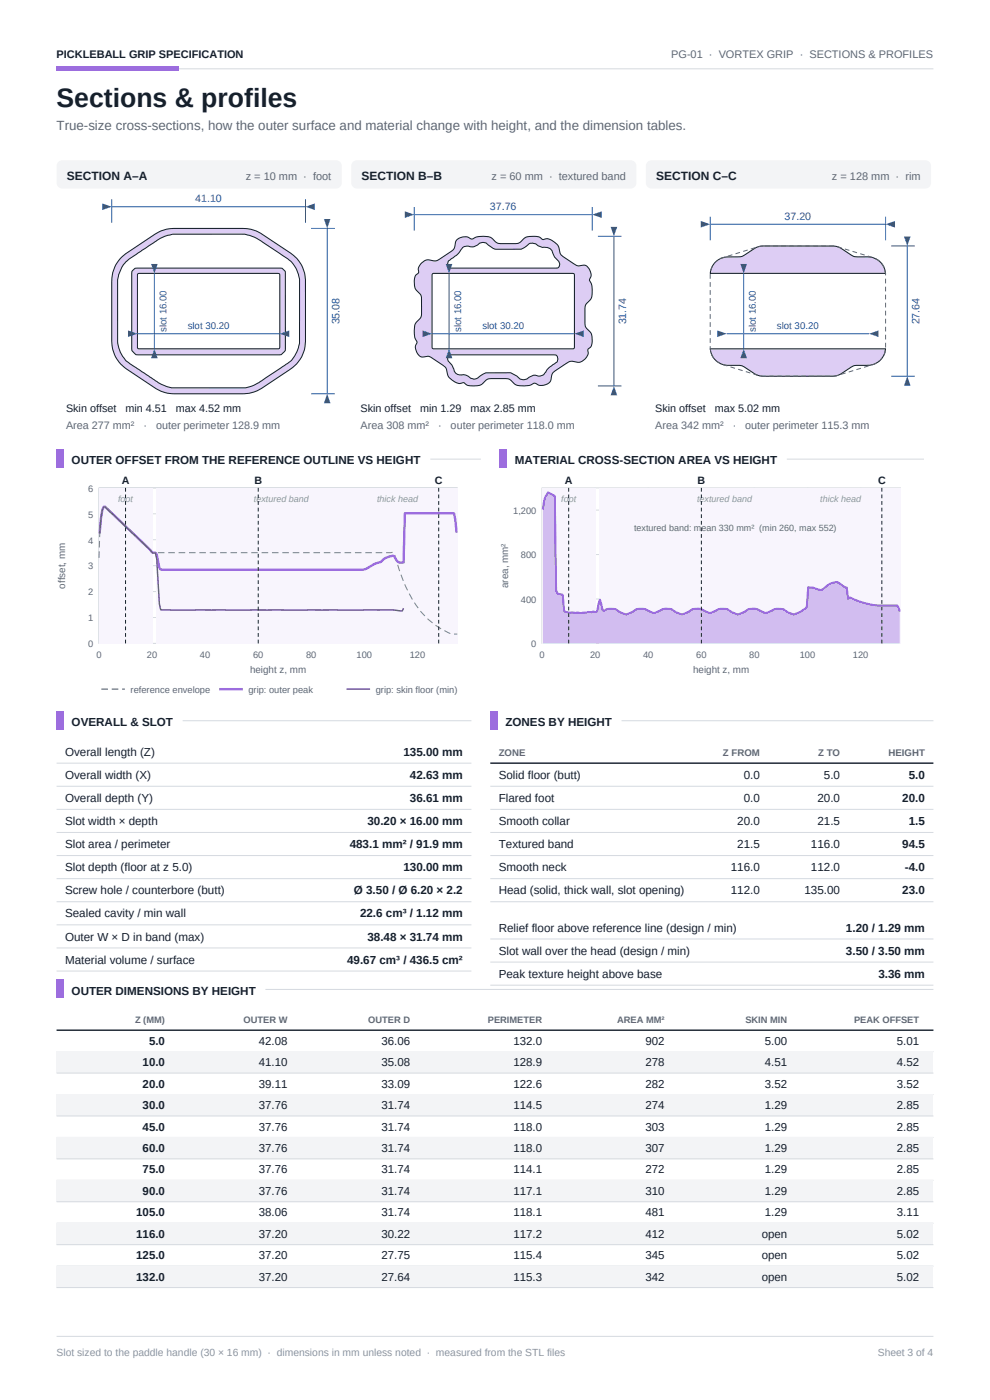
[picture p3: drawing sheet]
<svg xmlns="http://www.w3.org/2000/svg" width="210mm" height="297mm" viewBox="0 0 210 297" stroke-linecap="round" stroke-linejoin="round" font-family="sans-serif">
<path d="M12 14.6h186" fill="none" stroke="#d5dae0" stroke-width=".21"/>
<path d="M12 14.1h26v1h-26z" fill-rule="evenodd" fill="#9c6cde"/>
<path d="M12 283.5h186" fill="none" stroke="#d5dae0" stroke-width=".21"/>
<path d="M12.2 34.5l.6-.4 .4-.1h58.1a1.2 1.2 0 0 1 1.2 1.2v3.6a1.2 1.2 0 0 1-1.2 1.2h-58.1a1.2 1.2 0 0 1-1.2-1.2v-3.6z" fill-rule="evenodd" fill="#f3f4f6"/>
<path d="M25.6 54.8l1-1 6.3-4.2a7 7 0 0 1 3.8-1.1h14.8a7.1 7.1 0 0 1 3.7 .9l6.5 4.3a7.1 7.1 0 0 1 3.1 5.6v13.1a7.1 7.1 0 0 1-3.4 6.1l-5.9 3.9a7.2 7.2 0 0 1-3.7 1.1h-15.4a7.2 7.2 0 0 1-3.3-1l-6.3-4.2a7.1 7.1 0 0 1-3.1-5.9v-12.4a7.3 7.3 0 0 1 1.9-5.2zM26.7 55.6a6.3 6.3 0 0 0-1.5 2.7l-.3 1.1v13.2a6.7 6.7 0 0 0 3.9 5.3l3.2 2.2a13.4 13.4 0 0 0 4.4 2.2h15.6a9.2 9.2 0 0 0 4.4-2.1l3-2.1a7.9 7.9 0 0 0 3.6-3.5l.5-1.8v-13.6a6.5 6.5 0 0 0-3.6-5l-4.4-3a7.3 7.3 0 0 0-4.7-1.5h-14.2a8.3 8.3 0 0 0-4 1.8l-5.2 3.4zM28.1 57.4l.5-.5h.4h30.8l.7 .7v.2v16.2a1.58 1.58 0 0 1-1.3 1.3h-30a1.56 1.56 0 0 1-1.3-1.3v-16zM29.2 58.1v15.6l.1 .2 29.8 .1 .2-.1v-15.6l-.1-.2-29.8-.1z" fill-rule="evenodd" fill="#ddcdf4" stroke="#16202b" stroke-width=".22"/>
<path d="M23.7 42.3v5M23.7 43.9h41.1M64.8 42.3v5" fill="none" stroke="#1e5aa8" stroke-width=".21"/>
<g fill="#1e5aa8">
<path d="M21.7 43.2l2 .7-2 .7z"/>
<path d="M64.8 43.9l2-.7v1.4z"/>
</g>
<path d="M66 48.5h5M69.4 48.5v35M66 83.5h5" fill="none" stroke="#1e5aa8" stroke-width=".21"/>
<g fill="#1e5aa8">
<path d="M68.7 46.5h1.4l-.7 2z"/>
<path d="M69.4 83.5l.7 2h-1.4z"/>
</g>
<path d="M29.1 70.8h30.2" fill="none" stroke="#1e5aa8" stroke-width=".21"/>
<g fill="#1e5aa8">
<path d="M27.1 70.1l2 .7-2 .7z"/>
<path d="M59.3 70.8l2-.7v1.4z"/>
</g>
<path d="M32.7 58v16" fill="none" stroke="#1e5aa8" stroke-width=".21"/>
<g fill="#1e5aa8">
<path d="M32 56h1.4l-.7 2z"/>
<path d="M32.7 74l.7 2h-1.4z"/>
</g>
<path d="M74.7 34.5l.6-.4 .4-.1h58.1a1.2 1.2 0 0 1 1.2 1.2v3.6a1.2 1.2 0 0 1-1.2 1.2h-58.1a1.2 1.2 0 0 1-1.2-1.2v-3.6z" fill-rule="evenodd" fill="#f3f4f6"/>
<path d="M89.3 55.9l.9-.7a2.19 2.19 0 0 1 1.8 .1l.8-.1 2.9-1.9a2.37 2.37 0 0 0 1-2.1 2.35 2.35 0 0 1 3.3-.5 4.8 4.8 0 0 1 4.3-.2l1 .9 .5 .2 3.5 .1 1-.3a3.1 3.1 0 0 1 3.5-1.2 1.57 1.57 0 0 1 1.2 .6h.2a2 2 0 0 1 2.5 .6l.5 .5a2.68 2.68 0 0 1 .6 1.8l.3 .4a12.6 12.6 0 0 0 3.6 2.3 1.68 1.68 0 0 1 1.9 .2 2.19 2.19 0 0 1 .4 2.9 4.2 4.2 0 0 1 .2 4.2 2.01 2.01 0 0 0-1.1 1.7v3.3a2.01 2.01 0 0 0 1.1 1.7 2.73 2.73 0 0 1-.5 3.7 2.25 2.25 0 0 1-2.2 2.8 2.3 2.3 0 0 0-2.6 .3l-2.2 1.5a2.37 2.37 0 0 0-.9 2.1 2.35 2.35 0 0 1-3.3 .5 4.7 4.7 0 0 1-4.3 .2l-.7-.7a1.47 1.47 0 0 0-1.3-.5h-3a2.32 2.32 0 0 0-2 1.2 3.7 3.7 0 0 1-3.9-.3 1.95 1.95 0 0 1-2.4-.6 2.46 2.46 0 0 1-1.2-2.3l-.3-.4-.5-.4-2.5-1.7a2.07 2.07 0 0 0-1.8-.1 2.22 2.22 0 0 1-1.1-3.2 4.4 4.4 0 0 1-.2-4.2 2.06 2.06 0 0 0 1.1-2v-3.2a2.05 2.05 0 0 0-1.1-1.5 2.73 2.73 0 0 1 .5-3.8v-.2a1.54 1.54 0 0 1 .5-1.7zM91.7 58.1v15.6l.1 .3h29.8l.2-.2v-15.5l-.1-.3h-29.8zM95.1 55.4l-.2 .6 .2 .6 .2 .2 .4 .1h22.2l.4-.1 .3-.2 .1-.6-.2-.5a4 4 0 0 1-1.4-2.3 1.93 1.93 0 0 0-2-.7l-1-.4a1.73 1.73 0 0 0-2.7 .3l-.9 .5h-5.1a3.3 3.3 0 0 1-2.3-1.4 1.54 1.54 0 0 0-1.8 .5 1.94 1.94 0 0 1-2 .2 1.6 1.6 0 0 0-1.8 1.2l-.8 .8zM95.2 75.4l-.3 .8 .2 .4 .7 .8 .3 .6a1.99 1.99 0 0 0 .9 1.4l.9 .1a1.85 1.85 0 0 1 1.9 .7l.6 .2a2.16 2.16 0 0 0 1.8-.8l.8-.5h5.3l1.3 .7 .7 .6 .6 .2 .9-.2a1.94 1.94 0 0 1 2.4-.6h.3a1.81 1.81 0 0 0 1.5-1.4l2.2-1.6 .1-.6-.1-.6-.3-.3h-22.2z" fill-rule="evenodd" fill="#ddcdf4" stroke="#16202b" stroke-width=".22"/>
<path d="M87.9 43.9v5M87.9 45.5h37.7M125.6 43.9v5" fill="none" stroke="#1e5aa8" stroke-width=".21"/>
<g fill="#1e5aa8">
<path d="M85.9 44.8l2 .7-2 .7z"/>
<path d="M125.6 45.5l2-.7v1.4z"/>
</g>
<path d="M126.8 50.1h5M130.2 50.1v31.8M126.8 81.9h5" fill="none" stroke="#1e5aa8" stroke-width=".21"/>
<g fill="#1e5aa8">
<path d="M129.5 48.1h1.4l-.7 2z"/>
<path d="M130.2 81.9l.7 2h-1.4z"/>
</g>
<path d="M91.7 70.8h30.2" fill="none" stroke="#1e5aa8" stroke-width=".21"/>
<g fill="#1e5aa8">
<path d="M89.7 70.1l2 .7-2 .7z"/>
<path d="M121.9 70.8l2-.7v1.4z"/>
</g>
<path d="M95.2 58v16" fill="none" stroke="#1e5aa8" stroke-width=".21"/>
<g fill="#1e5aa8">
<path d="M94.5 56h1.4l-.7 2z"/>
<path d="M95.2 74l.7 2h-1.4z"/>
</g>
<path d="M137.5 34.2l.7-.2h58.1a1.2 1.2 0 0 1 1.2 1.2v3.6a1.2 1.2 0 0 1-1.2 1.2h-58.1a1.2 1.2 0 0 1-1.2-1.2v-3.6l.1-.4z" fill-rule="evenodd" fill="#f3f4f6"/>
<path d="M151.6 55.8a3.8 3.8 0 0 1 2.6-1.3l3.3-.1a10.8 10.8 0 0 1 3.8-2.2h15.5l1.1 .2 2.8 1.8a4.6 4.6 0 0 0 3.3 .3 3.8 3.8 0 0 1 3.8 3.5h-37.1a4 4 0 0 1 .9-2.2zM150.7 74h37.2a3.8 3.8 0 0 1-4.2 3.5l-2.7 .1a11.9 11.9 0 0 1-3.6 2.1l-15.6 .1a6.2 6.2 0 0 1-4-2l-.9-.3a5.9 5.9 0 0 1-4.8-.8 3.8 3.8 0 0 1-1.4-2.7z" fill-rule="evenodd" fill="#ddcdf4" stroke="#16202b" stroke-width=".22"/>
<path d="M161.9 52.2l-1.3 .2-7.7 2.4a3.8 3.8 0 0 0-2.2 3.2v16a3.8 3.8 0 0 0 2.9 3.4l7.6 2.4h15.6l8.5-2.5a3.8 3.8 0 0 0 2.6-3.3l-.1-16a3.8 3.8 0 0 0-2.7-3.4l-8.3-2.4h-14.9" fill="none" stroke="#5d6875" stroke-width=".21" stroke-dasharray="1 .7" stroke-linecap="butt"/>
<path d="M150.7 46v5M150.7 47.6h37.2M187.9 46v5" fill="none" stroke="#1e5aa8" stroke-width=".21"/>
<g fill="#1e5aa8">
<path d="M148.7 46.9l2 .7-2 .7z"/>
<path d="M187.9 47.6l2-.7v1.4z"/>
</g>
<path d="M189.1 52.2h5M192.5 52.2v27.6M189.1 79.8h5" fill="none" stroke="#1e5aa8" stroke-width=".21"/>
<g fill="#1e5aa8">
<path d="M191.8 50.2h1.4l-.7 2z"/>
<path d="M192.5 79.8l.7 2h-1.4z"/>
</g>
<path d="M154.1 70.8h30.2" fill="none" stroke="#1e5aa8" stroke-width=".21"/>
<g fill="#1e5aa8">
<path d="M152.1 70.1l2 .7-2 .7z"/>
<path d="M184.3 70.8l2-.7v1.4z"/>
</g>
<path d="M157.7 58v16" fill="none" stroke="#1e5aa8" stroke-width=".21"/>
<g fill="#1e5aa8">
<path d="M157 56h1.4l-.7 2z"/>
<path d="M157.7 74l.7 2h-1.4z"/>
</g>
<path d="M12 95.3h1.5v3.9h-1.5z" fill-rule="evenodd" fill="#9c6cde"/>
<path d="M91.3 97.4h10.7" fill="none" stroke="#d5dae0" stroke-width=".21"/>
<path d="M106 95.3h1.5v3.9h-1.5z" fill-rule="evenodd" fill="#9c6cde"/>
<path d="M166.9 97.4h29.1" fill="none" stroke="#d5dae0" stroke-width=".21"/>
<path d="M21 103.5h76v33h-76z" fill-rule="evenodd" fill="#fff" stroke="#d5dae0" stroke-width=".21"/>
<path d="M21 120h76M21 114.5h76M21 109h76M32.3 103.5v33M43.5 103.5v33M54.8 103.5v33M66 103.5v33M77.3 103.5v33M88.6 103.5v33M97 103.5h-76v33h76M21 131h76M21 125.5h76" fill="none" stroke="#d5dae0" stroke-width=".21"/>
<g fill="#f8f5fd">
<path d="M21 103.5h11.3v33h-11.3z" fill-rule="evenodd"/>
<path d="M33.1 103.5h53.2v33h-53.2z" fill-rule="evenodd"/>
<path d="M71.7 103.5h25.3v33h-25.3z" fill-rule="evenodd"/>
</g>
<path d="M21 118.4a40 40 0 0 1 .8-10.4l.2-.4 .1-.2 .2 .1 9.7 9.3a1.16 1.16 0 0 0 1.4 .4h50.1l.2 .4a31.5 31.5 0 0 0 5.7 12.3l1.5 1.6 2.7 1.9a5.1 5.1 0 0 0 3.4 1.1" fill="none" stroke="#7a8494" stroke-width=".22" stroke-dasharray="1.4 .8" stroke-linecap="butt"/>
<path d="M96.9 113l-.6-4.1h-10.4l-.3 10.4h-.3a1.17 1.17 0 0 1-1.4-.8l-.6-.6a4.2 4.2 0 0 0-2.5 1.3l-2 .8a5.1 5.1 0 0 1-3.9 .8h-40a1.05 1.05 0 0 1-1.1-.3l-.6-2.9-.2-.3a.87 .87 0 0 1-1.2-.7l-9.5-9.1h-.3l-.3 .7-.6 4.9M46.5 146.2h5" fill="none" stroke="#9c6cde" stroke-width=".5"/>
<path d="M21.1 113.2l.6-5 .3-.6 .3-.1 9.5 9.2a.89 .89 0 0 0 1.2 .6l.2 1.3 .6 9.5 .3 1.3h49l2.2 .2 .3-.6M73.5 146.2h5" fill="none" stroke="#654690" stroke-width=".3"/>
<path d="M21.5 146.2h5" fill="none" stroke="#7a8494" stroke-width=".3" stroke-dasharray="1.4 .8" stroke-linecap="butt"/>
<path d="M26.6 103.5v33M54.8 103.5v33M93.1 103.5v33" fill="none" stroke="#16202b" stroke-width=".21" stroke-dasharray=".8 .6" stroke-linecap="butt"/>
<path d="M115 103.5h76v33h-76z" fill-rule="evenodd" fill="#fff" stroke="#d5dae0" stroke-width=".21"/>
<path d="M115 103.5v33h76M115 117.6h76M115 108.2h76M126.3 103.5v33M137.5 103.5v33M148.8 103.5v33M160 103.5v33M171.3 103.5v33M182.6 103.5v33M115 127.1h76" fill="none" stroke="#d5dae0" stroke-width=".21"/>
<g fill="#f8f5fd">
<path d="M115 103.5h11.3v33h-11.3z" fill-rule="evenodd"/>
<path d="M127.1 103.5h53.2v33h-53.2z" fill-rule="evenodd"/>
<path d="M165.7 103.5h25.3v33h-25.3z" fill-rule="evenodd"/>
</g>
<path d="M116.3 104.5l1.4 .7 .3 20.1 .2 .6 1.2 .3 .2 3.3 .3 .3 .9 .2 1.7-.1 .8 .2 1.4-.3 .9 .1 .2-.2 .6 .2 .3-.2 .5-2.5 .6 2.2 .3 .2a2.98 2.98 0 0 1 3.6 .4l.3 .1a2.32 2.32 0 0 0 2.6-.6 3.2 3.2 0 0 1 3.3 .3 2.02 2.02 0 0 0 2.3-.4 3.1 3.1 0 0 1 3.4 .6l.3 .1a2.08 2.08 0 0 0 2.2-.3 3.1 3.1 0 0 1 3.7 0 1.94 1.94 0 0 0 2.2-.3 3 3 0 0 1 3.4 .5l.3 .1a2.02 2.02 0 0 0 2.2-.3 3 3 0 0 1 3.7-.1 1.89 1.89 0 0 0 2.2-.2 3 3 0 0 1 3.4 .4l.6 .3a1.58 1.58 0 0 0 1.7-.2l1.4-.9 .3-.4 .2-4.1 1.4 .2a1.72 1.72 0 0 0 2.6-.5 2.72 2.72 0 0 1 2.5-.6l1.1 .8 .6 .1 .3 2.4a.78 .78 0 0 1 1.1 .1 15.9 15.9 0 0 0 8.5 1.3h.8l.6 1.3v6.8h-75.8v-28.4a5.5 5.5 0 0 1 1.2-3.6z" fill-rule="evenodd" fill="#d2bdf0"/>
<path d="M115.1 108.1a5.5 5.5 0 0 1 1.2-3.6l1.4 .7 .3 20.1 .2 .6 1.2 .3 .2 3.3 .3 .3 .9 .2 1.7-.1 .8 .2 1.4-.3 .9 .1 .2-.2 .6 .2 .3-.2 .5-2.5 .6 2.2 .3 .2a2.98 2.98 0 0 1 3.6 .4l.3 .1a2.32 2.32 0 0 0 2.6-.6 3.2 3.2 0 0 1 3.3 .3 2.02 2.02 0 0 0 2.3-.4 3.1 3.1 0 0 1 3.4 .6l.3 .1a2.08 2.08 0 0 0 2.2-.3 3.1 3.1 0 0 1 3.7 0 1.94 1.94 0 0 0 2.2-.3 3 3 0 0 1 3.4 .5l.3 .1a2.02 2.02 0 0 0 2.2-.3 3 3 0 0 1 3.7-.1 1.89 1.89 0 0 0 2.2-.2 3 3 0 0 1 3.4 .4l.6 .3a1.58 1.58 0 0 0 1.7-.2l1.4-.9 .3-.4 .2-4.1 1.4 .2a1.72 1.72 0 0 0 2.6-.5 2.72 2.72 0 0 1 2.5-.6l1.1 .8 .6 .1 .3 2.4a.78 .78 0 0 1 1.1 .1 15.9 15.9 0 0 0 8.5 1.3h.8l.6 1.3" fill="none" stroke="#9c6cde" stroke-width=".45"/>
<path d="M120.6 103.5v33M148.8 103.5v33M187.1 103.5v33" fill="none" stroke="#16202b" stroke-width=".21" stroke-dasharray=".8 .6" stroke-linecap="butt"/>
<path d="M12 150.8h1.5v3.9h-1.5z" fill-rule="evenodd" fill="#9c6cde"/>
<path d="M38.7 152.9h61.3M12 161.9h88M12 166.8h88M12 171.7h88M12 176.6h88M12 181.5h88M12 186.4h88M12 191.3h88M12 196.2h88M12 201.1h88M12 206h88" fill="none" stroke="#d5dae0" stroke-width=".21"/>
<path d="M104 150.8h1.5v3.9h-1.5z" fill-rule="evenodd" fill="#9c6cde"/>
<path d="M131.8 152.9h66.2M104 166.8h94M104 171.7h94M104 176.6h94M104 181.5h94M104 186.4h94M104 191.3h94M104 199.2h94M104 204.1h94M104 209h94" fill="none" stroke="#d5dae0" stroke-width=".21"/>
<path d="M104 161.9h94" fill="none" stroke="#16202b" stroke-width=".3"/>
<path d="M12 207.8h1.5v3.9h-1.5z" fill-rule="evenodd" fill="#9c6cde"/>
<path d="M56.3 209.9h141.7M12 223.1h186" fill="none" stroke="#d5dae0" stroke-width=".21"/>
<path d="M12 218.5h186" fill="none" stroke="#16202b" stroke-width=".3"/>
<path d="M12 223.1h186v4.5h-186z" fill-rule="evenodd" fill="#f3f4f6"/>
<path d="M12 227.6h186M12 232.2h186" fill="none" stroke="#d5dae0" stroke-width=".21"/>
<path d="M12 232.2h186v4.6h-186z" fill-rule="evenodd" fill="#f3f4f6"/>
<path d="M12 236.8h186M12 241.3h186" fill="none" stroke="#d5dae0" stroke-width=".21"/>
<path d="M12 241.3h186v4.6h-186z" fill-rule="evenodd" fill="#f3f4f6"/>
<path d="M12 245.9h186M12 250.4h186" fill="none" stroke="#d5dae0" stroke-width=".21"/>
<path d="M12 250.4h186v4.5h-186z" fill-rule="evenodd" fill="#f3f4f6"/>
<path d="M12 254.9h186M12 259.5h186" fill="none" stroke="#d5dae0" stroke-width=".21"/>
<path d="M12 259.5h186v4.6h-186z" fill-rule="evenodd" fill="#f3f4f6"/>
<path d="M12 264.1h186M12 268.6h186" fill="none" stroke="#d5dae0" stroke-width=".21"/>
<path d="M12 268.6h186v4.6h-186z" fill-rule="evenodd" fill="#f3f4f6"/>
<path d="M12 273.2h186" fill="none" stroke="#d5dae0" stroke-width=".21"/>
<text font-size="5.6" fill="#16202b" x="12" y="22.6">Sections &amp; profiles</text>
<text font-size="2.8" fill="#5d6875" x="12" y="27.6">True-size cross-sections, how the outer surface and material change with height, and the dimension tables.</text>
<g font-size="2.5" fill="#16202b">
<text x="14.2" y="38.1">SECTION A–A</text>
<text x="76.7" y="38.1">SECTION B–B</text>
<text x="139.2" y="38.1">SECTION C–C</text>
<text x="15.2" y="98.5">OUTER OFFSET FROM THE REFERENCE OUTLINE VS HEIGHT</text>
<text x="109.2" y="98.5">MATERIAL CROSS-SECTION AREA VS HEIGHT</text>
<text x="15.2" y="154">OVERALL &amp; SLOT</text>
<text x="107.2" y="154">ZONES BY HEIGHT</text>
<text x="13.8" y="160.3">Overall length (Z)</text>
<text x="85.6" y="160.3">135.00 mm</text>
<text x="13.8" y="165.2">Overall width (X)</text>
<text x="86.9" y="165.2">42.63 mm</text>
<text x="105.8" y="165.2">Solid floor (butt)</text>
<text x="157.8" y="165.2">0.0</text>
<text x="174.8" y="165.2">5.0</text>
<text x="192.8" y="165.2">5.0</text>
<text x="13.8" y="170.1">Overall depth (Y)</text>
<text x="86.9" y="170.1">36.61 mm</text>
<text x="105.8" y="170.1">Flared foot</text>
<text x="157.8" y="170.1">0.0</text>
<text x="173.4" y="170.1">20.0</text>
<text x="191.4" y="170.1">20.0</text>
<text x="13.8" y="175">Slot width × depth</text>
<text x="13.8" y="179.9">Slot area / perimeter</text>
<text x="74.2" y="179.9">483.1 mm² / 91.9 mm</text>
<text x="77.9" y="175">30.20 × 16.00 mm</text>
<text x="105.8" y="175">Smooth collar</text>
<text x="105.8" y="179.9">Textured band</text>
<text x="156.4" y="175">20.0</text>
<text x="156.4" y="179.9">21.5</text>
<text x="172" y="179.9">116.0</text>
<text x="173.4" y="175">21.5</text>
<text x="191.4" y="179.9">94.5</text>
<text x="192.8" y="175">1.5</text>
<text x="13.8" y="184.8">Slot depth (floor at z 5.0)</text>
<text x="85.6" y="184.8">130.00 mm</text>
<text x="105.8" y="184.8">Smooth neck</text>
<text x="155" y="184.8">116.0</text>
<text x="172" y="184.8">112.0</text>
<text x="191.9" y="184.8">-4.0</text>
<text x="13.8" y="189.7">Screw hole / counterbore (butt)</text>
<text x="75.1" y="189.7">Ø 3.50 / Ø 6.20 × 2.2</text>
<text x="105.8" y="189.7">Head (solid, thick wall, slot opening)</text>
<text x="155" y="189.7">112.0</text>
<text x="170.6" y="189.7">135.00</text>
<text x="191.4" y="189.7">23.0</text>
<text x="13.8" y="194.6">Sealed cavity / min wall</text>
<text x="76.4" y="194.6">22.6 cm³ / 1.12 mm</text>
<text x="105.8" y="197.6">Relief floor above reference line (design / min)</text>
<text x="179.5" y="197.6">1.20 / 1.29 mm</text>
<text x="13.8" y="199.5">Outer W × D in band (max)</text>
<text x="77.9" y="199.5">38.48 × 31.74 mm</text>
<text x="105.8" y="202.5">Slot wall over the head (design / min)</text>
<text x="179.5" y="202.5">3.50 / 3.50 mm</text>
<text x="13.8" y="204.4">Material volume / surface</text>
<text x="73.6" y="204.4">49.67 cm³ / 436.5 cm²</text>
<text x="105.8" y="207.4">Peak texture height above base</text>
<text x="186.3" y="207.4">3.36 mm</text>
<text x="15.2" y="211">OUTER DIMENSIONS BY HEIGHT</text>
</g>
<g font-size="2.4" fill="#16202b">
<text x="31.6" y="221.6">5.0</text>
<text x="54.9" y="221.6">42.08</text>
<text x="80.9" y="221.6">36.06</text>
<text x="108.9" y="221.6">132.0</text>
<text x="136.9" y="221.6">902</text>
<text x="162.3" y="221.6">5.00</text>
<text x="190.3" y="221.6">5.01</text>
<text x="30.3" y="226.2">10.0</text>
<text x="54.9" y="226.2">41.10</text>
<text x="80.9" y="226.2">35.08</text>
<text x="108.9" y="226.2">128.9</text>
<text x="136.9" y="226.2">278</text>
<text x="162.3" y="226.2">4.51</text>
<text x="190.3" y="226.2">4.52</text>
<text x="30.3" y="230.7">20.0</text>
<text x="54.9" y="230.7">39.11</text>
<text x="80.9" y="230.7">33.09</text>
<text x="108.9" y="230.7">122.6</text>
<text x="136.9" y="230.7">282</text>
<text x="162.3" y="230.7">3.52</text>
<text x="190.3" y="230.7">3.52</text>
<text x="30.3" y="235.3">30.0</text>
<text x="30.3" y="239.8">45.0</text>
<text x="54.9" y="235.3">37.76</text>
<text x="54.9" y="239.8">37.76</text>
<text x="80.9" y="235.3">31.74</text>
<text x="80.9" y="239.8">31.74</text>
<text x="108.9" y="235.3">114.5</text>
<text x="108.9" y="239.8">118.0</text>
<text x="136.9" y="235.3">274</text>
<text x="136.9" y="239.8">303</text>
<text x="162.3" y="235.3">1.29</text>
<text x="162.3" y="239.8">1.29</text>
<text x="190.3" y="235.3">2.85</text>
<text x="190.3" y="239.8">2.85</text>
<text x="30.3" y="244.4">60.0</text>
<text x="54.9" y="244.4">37.76</text>
<text x="80.9" y="244.4">31.74</text>
<text x="108.9" y="244.4">118.0</text>
<text x="136.9" y="244.4">307</text>
<text x="162.3" y="244.4">1.29</text>
<text x="190.3" y="244.4">2.85</text>
<text x="30.3" y="248.9">75.0</text>
<text x="54.9" y="248.9">37.76</text>
<text x="80.9" y="248.9">31.74</text>
<text x="108.9" y="248.9">114.1</text>
<text x="136.9" y="248.9">272</text>
<text x="162.3" y="248.9">1.29</text>
<text x="190.3" y="248.9">2.85</text>
<text x="30.3" y="253.5">90.0</text>
<text x="54.9" y="253.5">37.76</text>
<text x="80.9" y="253.5">31.74</text>
<text x="108.9" y="253.5">117.1</text>
<text x="136.9" y="253.5">310</text>
<text x="162.3" y="253.5">1.29</text>
<text x="190.3" y="253.5">2.85</text>
<text x="28.9" y="258">105.0</text>
<text x="28.9" y="262.6">116.0</text>
<text x="54.9" y="258">38.06</text>
<text x="54.9" y="262.6">37.20</text>
<text x="80.9" y="258">31.74</text>
<text x="80.9" y="262.6">30.22</text>
<text x="108.9" y="258">118.1</text>
<text x="108.9" y="262.6">117.2</text>
<text x="136.9" y="258">481</text>
<text x="136.9" y="262.6">412</text>
<text x="161.6" y="262.6">open</text>
<text x="162.3" y="258">1.29</text>
<text x="190.3" y="258">3.11</text>
<text x="190.3" y="262.6">5.02</text>
<text x="28.9" y="267.1">125.0</text>
<text x="54.9" y="267.1">37.20</text>
<text x="80.9" y="267.1">27.75</text>
<text x="108.9" y="267.1">115.4</text>
<text x="136.9" y="267.1">345</text>
<text x="161.6" y="267.1">open</text>
<text x="190.3" y="267.1">5.02</text>
<text x="28.9" y="271.7">132.0</text>
<text x="54.9" y="271.7">37.20</text>
<text x="80.9" y="271.7">27.64</text>
<text x="108.9" y="271.7">115.3</text>
<text x="136.9" y="271.7">342</text>
<text x="161.6" y="271.7">open</text>
<text x="190.3" y="271.7">5.02</text>
</g>
<g font-size="2.3" fill="#16202b">
<text x="12" y="12.4">PICKLEBALL GRIP SPECIFICATION</text>
<text x="14" y="87.5">Skin offset</text>
<text x="26.6" y="87.5">min 4.51</text>
<text x="37.3" y="87.5">max 4.52 mm</text>
<text x="76.5" y="87.5">Skin offset</text>
<text x="89.1" y="87.5">min 1.29</text>
<text x="99.8" y="87.5">max 2.85 mm</text>
<text x="139" y="87.5">Skin offset</text>
<text x="151.6" y="87.5">max 5.02 mm</text>
<text x="25.8" y="102.6">A</text>
<text x="54" y="102.6">B</text>
<text x="92.2" y="102.6">C</text>
<text x="119.8" y="102.6">A</text>
<text x="148" y="102.6">B</text>
<text x="186.2" y="102.6">C</text>
</g>
<g font-size="2.3" fill="#5d6875">
<text x="142.4" y="12.4">PG-01 · VORTEX GRIP · SECTIONS &amp; PROFILES</text>
<text x="52.1" y="38.1">z = 10 mm · foot</text>
<text x="104.3" y="38.1">z = 60 mm · textured band</text>
<text x="176.5" y="38.1">z = 128 mm · rim</text>
<text x="14" y="91.1">Area 277 mm²</text>
<text x="30.4" y="91.1">·</text>
<text x="33.1" y="91.1">outer perimeter 128.9 mm</text>
<text x="76.5" y="91.1">Area 308 mm²</text>
<text x="92.9" y="91.1">·</text>
<text x="95.6" y="91.1">outer perimeter 118.0 mm</text>
<text x="139" y="91.1">Area 342 mm²</text>
<text x="155.4" y="91.1">·</text>
<text x="158.1" y="91.1">outer perimeter 115.3 mm</text>
</g>
<g font-size="2.3" fill="#1e5aa8">
<text x="41.4" y="43">41.10</text>
<text x="103.9" y="44.6">37.76</text>
<text x="166.4" y="46.7">37.20</text>
<text x="72" y="68.8" transform="rotate(-90 72 68.8)">35.08</text>
<text x="132.8" y="68.8" transform="rotate(-90 132.8 68.8)">31.74</text>
<text x="195.1" y="68.8" transform="rotate(-90 195.1 68.8)">27.64</text>
</g>
<g font-size="2.2" fill="#8b95a1">
<text x="12" y="287.6">Slot sized to the paddle handle (30 × 16 mm) · dimensions in mm unless noted · measured from the STL files</text>
<text x="186.2" y="287.6">Sheet 3 of 4</text>
</g>
<g font-size="2.1" fill="#5d6875">
<text x="13.8" y="124.9" transform="rotate(-90 13.8 124.9)">offset, mm</text>
<text x="107.8" y="124.7" transform="rotate(-90 107.8 124.7)">area, mm²</text>
<text x="53" y="142.8">height z, mm</text>
<text x="147" y="142.8">height z, mm</text>
</g>
<g font-size="2" fill="#1e5aa8">
<text x="35.3" y="70.4" transform="rotate(-90 35.3 70.4)">slot 16.00</text>
<text x="39.8" y="69.9">slot 30.20</text>
<text x="97.9" y="70.4" transform="rotate(-90 97.9 70.4)">slot 16.00</text>
<text x="102.3" y="69.9">slot 30.20</text>
<text x="160.3" y="70.4" transform="rotate(-90 160.3 70.4)">slot 16.00</text>
<text x="164.8" y="69.9">slot 30.20</text>
</g>
<g font-size="2" fill="#5d6875">
<text x="18.7" y="104.3">6</text>
<text x="18.7" y="109.8">5</text>
<text x="108.9" y="109">1,200</text>
<text x="18.7" y="115.3">4</text>
<text x="110.5" y="118.4">800</text>
<text x="18.7" y="120.8">3</text>
<text x="18.7" y="131.8">1</text>
<text x="18.7" y="126.3">2</text>
<text x="110.5" y="127.9">400</text>
<text x="18.7" y="137.3">0</text>
<text x="112.7" y="137.3">0</text>
<text x="20.5" y="139.5">0</text>
<text x="31.2" y="139.5">20</text>
<text x="42.4" y="139.5">40</text>
<text x="53.7" y="139.5">60</text>
<text x="64.9" y="139.5">80</text>
<text x="75.6" y="139.5">100</text>
<text x="86.9" y="139.5">120</text>
<text x="114.5" y="139.5">0</text>
<text x="125.2" y="139.5">20</text>
<text x="136.4" y="139.5">40</text>
<text x="147.7" y="139.5">60</text>
<text x="158.9" y="139.5">80</text>
<text x="169.6" y="139.5">100</text>
<text x="180.9" y="139.5">120</text>
<text x="27.7" y="147.1">reference envelope</text>
<text x="52.7" y="147.1">grip: outer peak</text>
<text x="79.7" y="147.1">grip: skin floor (min)</text>
<text x="105.8" y="160.3">ZONE</text>
<text x="153.4" y="160.3">Z FROM</text>
<text x="173.5" y="160.3">Z TO</text>
<text x="188.5" y="160.3">HEIGHT</text>
<text x="28.6" y="217.1">Z (MM)</text>
<text x="51.7" y="217.1">OUTER W</text>
<text x="78.1" y="217.1">OUTER D</text>
<text x="103.5" y="217.1">PERIMETER</text>
<text x="130.9" y="217.1">AREA MM²</text>
<text x="158.1" y="217.1">SKIN MIN</text>
<text x="181.2" y="217.1">PEAK OFFSET</text>
</g>
<g font-size="1.9" fill="#8b95a1">
<text x="25" y="106.5">foot</text>
<text x="53.9" y="106.5">textured band</text>
<text x="80" y="106.5">thick head</text>
<text x="119" y="106.5">foot</text>
<text x="147.9" y="106.5">textured band</text>
<text x="174" y="106.5">thick head</text>
</g>
<text font-size="1.9" fill="#5d6875" x="134.5" y="112.7">textured band: mean 330 mm² (min 260, max 552)</text>
</svg>
